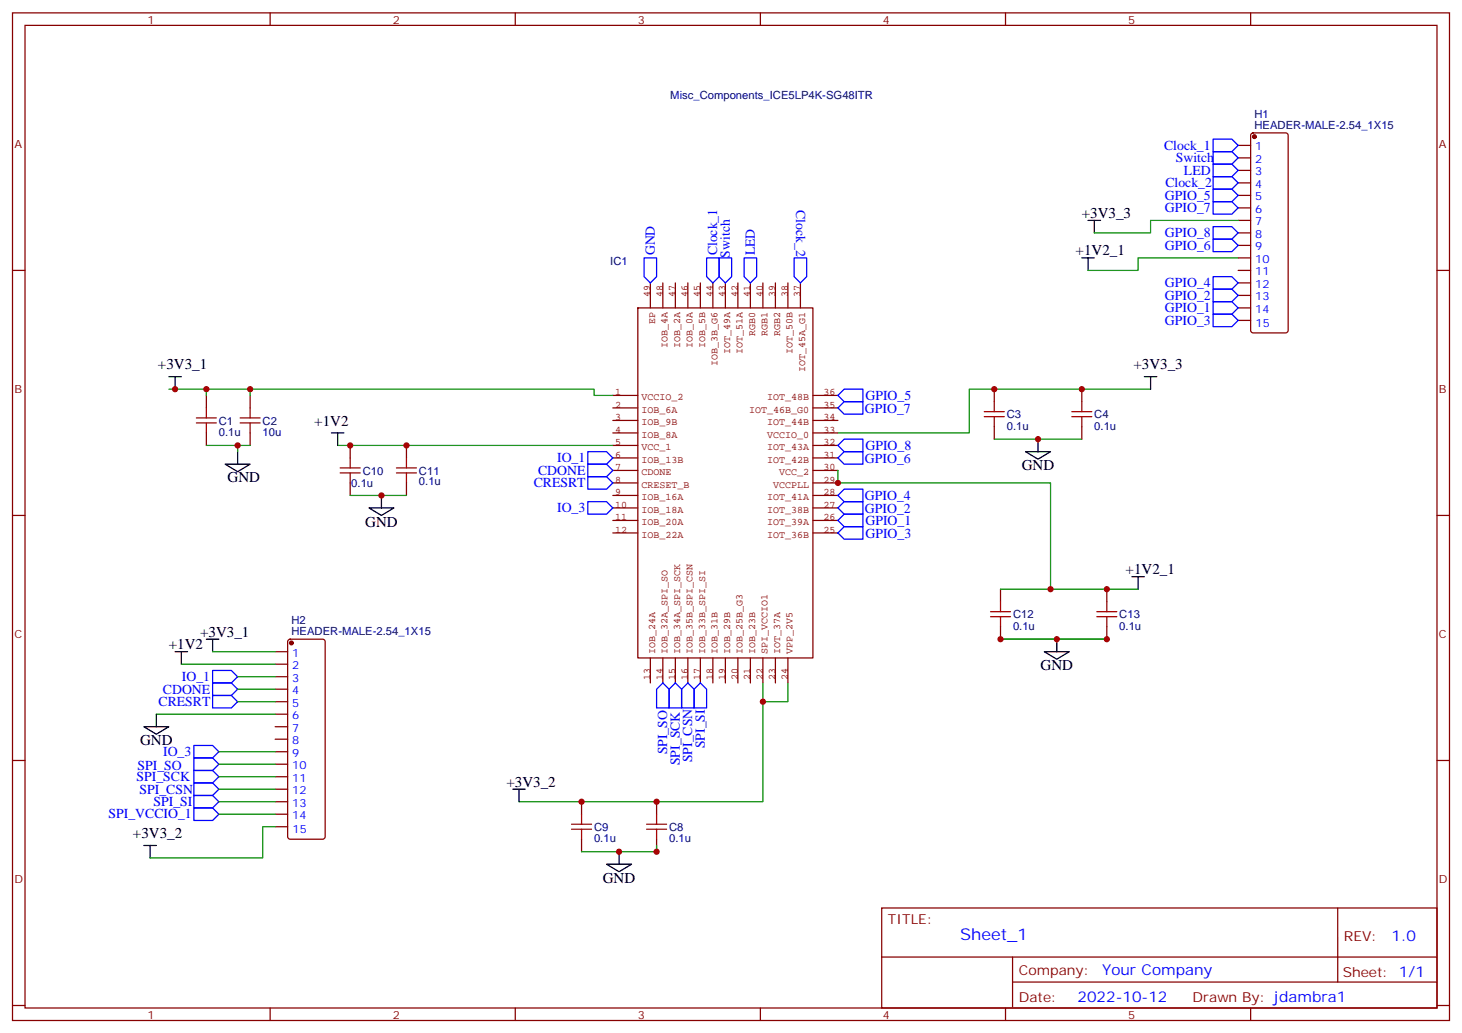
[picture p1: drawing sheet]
<svg xmlns="http://www.w3.org/2000/svg" width="412mm" height="292mm" viewBox="0 0 412 292" stroke-linecap="round" stroke-linejoin="round" font-family="sans-serif">
<g fill="none" stroke="#870000" stroke-width=".35">
<path d="M3.5 3.6h405.4v284.4h-405.4zM7.1 7.2h398.2v277.2h-398.2zM76.2 3.6v3.6M145.3 3.6v3.6M214.5 3.6v3.6M283.6 3.6v3.6M352.8 3.6v3.6M353 37.7l.5-.2h9.2l.5 .2 .2 .5v55l-.3 .5-.4 .2h-9.2l-.5-.2-.2-.5v-55zM349.2 41h3.6M349.2 44.6h3.6M349.2 48.1h3.6M349.2 51.6h3.6"/>
<path d="M349.2 55.1h3.6M349.2 58.7h3.6M3.5 76.3h3.6M349.2 76.3h3.6M349.2 62.2h3.6M349.2 65.7h3.6M349.2 69.3h3.6M349.2 72.8h3.6M349.2 79.8h3.6M405.3 76.3h3.6M349.2 83.4h3.6M349.2 86.9h3.6"/>
<path d="M349.2 90.4h3.6M58.2 111.6v3.5M70.6 111.6v3.5M280.5 109.8v3.5M305.2 109.8v3.5M58.2 122.2v3.5M70.6 122.2v3.5M98.8 125.7v3.5M98.8 136.3v3.5M114.7 125.7v3.5M114.7 136.3v3.5M280.5 120.4v3.5"/>
<path d="M305.2 120.4v3.5M3.5 145.5h3.6M405.3 145.5h3.6M282.2 166.3v3.5M282.2 176.8v3.6M312.2 166.3v3.5M312.2 176.8v3.6M77.6 183.9h3.5M77.6 187.4h3.5M77.6 191h3.5M77.6 194.5h3.5M77.6 198h3.5"/>
<path d="M81.4 180.6l.4-.2h9.2l.5 .2 .2 .5v55l-.2 .5-.5 .2h-9.2l-.5-.2-.2-.5v-55zM3.5 214.6h3.6M77.6 201.5h3.5M77.6 205.1h3.5M77.6 208.6h3.5M77.6 212.1h3.5M77.6 215.7h3.5M77.6 219.2h3.5M405.3 214.6h3.6M77.6 222.7h3.5M77.6 226.2h3.5M77.6 229.8h3.5"/>
<path d="M77.6 233.3h3.5M164 226.2v3.6M164 236.8v3.5M185.2 226.2v3.6M185.2 236.8v3.5M248.7 256.2h156.6v28.2h-156.6zM377.3 256.2v20.9M248.7 270.1h156.5M285.6 277.1h119.6M285.6 270.1v14.1M3.5 283.7h3.6M76.2 284.4v3.6"/>
<path d="M145.3 284.4v3.6M214.5 284.4v3.6M283.6 284.4v3.6M352.8 284.4v3.6M405.3 283.7h3.6"/>
</g>
<g fill="none" stroke="#850000" stroke-width=".35">
<path d="M183.4 79.8v7.1M187 79.8v7.1M190.5 79.8v7.1M194 79.8v7.1M197.6 79.8v7.1M201.1 79.8v7.1M204.6 79.8v7.1M208.1 79.8v7.1M211.7 79.8v7.1M215.2 79.8v7.1M218.7 79.8v7.1M222.2 79.8v7.1"/>
<path d="M225.8 79.8v7.1M179.9 86.9h49.4v98.8h-49.4zM172.9 111.6h7M172.9 115.1h7M172.9 118.6h7M229.3 111.6h7.1M229.3 115.1h7.1M229.3 118.6h7.1M172.9 139.8h7M172.9 136.3h7M172.9 132.8h7M172.9 129.2h7"/>
<path d="M172.9 125.7h7M172.9 122.2h7M229.3 139.8h7.1M229.3 136.3h7.1M229.3 132.8h7.1M229.3 129.2h7.1M229.3 125.7h7.1M229.3 122.2h7.1M172.9 143.3h7M172.9 146.9h7M172.9 150.4h7M229.3 143.3h7.1"/>
<path d="M229.3 146.9h7.1M229.3 150.4h7.1M183.4 185.7v7M187 185.7v7M190.5 185.7v7M194 185.7v7M197.6 185.7v7M201.1 185.7v7M204.6 185.7v7M208.1 185.7v7M211.7 185.7v7M215.2 185.7v7"/>
<path d="M218.7 185.7v7M222.2 185.7v7"/>
</g>
<g fill="#870000" stroke="#870000" stroke-width=".35">
<circle cx="353.8" cy="38.6" r=".53"/>
<circle cx="82.2" cy="181.4" r=".53"/>
</g>
<g fill="none" stroke="#a10000" stroke-width=".35">
<path d="M55.4 117.9h5.6M55.4 119.3h5.6M58.2 115.1v2.8M58.2 119.3v2.9M67.7 117.9h5.7M67.7 119.3h5.7M70.6 115.1v2.8M70.6 119.3v2.9M277.6 116.2h5.7M277.6 117.6h5.7M280.5 113.3v2.9M280.5 117.6v2.8"/>
<path d="M302.3 116.2h5.7M302.3 117.6h5.7M305.2 113.3v2.9M305.2 117.6v2.8M96 132h5.6M96 133.5h5.6M98.8 129.2v2.8M98.8 133.5v2.8M111.8 132h5.7M111.8 133.5h5.7M114.7 129.2v2.8M114.7 133.5v2.8"/>
<path d="M279.4 172.6h5.6M279.4 174h5.6M282.2 169.8v2.8M282.2 174v2.8M309.4 172.6h5.6M309.4 174h5.6M312.2 169.8v2.8M312.2 174v2.8M161.2 232.6h5.7M161.2 234h5.7M164 229.8v2.8M164 234v2.8"/>
<path d="M182.4 232.6h5.6M182.4 234h5.6M185.2 229.8v2.8M185.2 234v2.8"/>
</g>
<g fill="none" stroke="#000" stroke-width=".35">
<path d="M305.2 72.8h3.5M306.9 62.2h3.5M306.9 72.8v3.5M308.7 62.2v3.5M47.6 106.3h3.6M49.4 106.3v3.5M322.8 106.3h3.5M324.6 106.3v3.5M63.5 131h7.1l-3.6 2.1zM67 127.5v3.5M93.5 122.2h3.5M95.2 122.2v3.5"/>
<path d="M107.6 139.8v3.5M289.3 127.5h7l-3.5 2.1zM292.8 123.9v3.6M104.1 143.3h7l-3.5 2.2zM319.3 162.7h3.5M321 162.7v3.6M49.4 183.9h3.5M51.2 183.9v3.5M58.2 180.4h3.5M60 180.4v3.5M294.6 183.9h7l-3.5 2.1zM298.1 180.4v3.5"/>
<path d="M40.6 205.1h7l-3.5 2.1zM44.1 201.5v3.6M40.6 238.6h3.5M42.3 238.6v3.5M144.6 222.7h3.6M146.4 222.7v3.5M171.1 243.9h7.1l-3.6 2.1zM174.6 240.3v3.6"/>
</g>
<g fill="none" stroke="#008700" stroke-width=".35">
<path d="M349.2 62.2h-24.6v3.5h-15.9M349.2 72.8h-28.2v3.5h-14.1M47.6 109.8h120v1.8h5.3M58.2 109.8v1.8M70.6 109.8v1.8M324.6 109.8h-51.2v12.4h-37M58.2 125.7h12.4M67 125.7v1.8M95.2 125.7h77.7M98.8 139.8h15.9M236.4 132.8v3.5h59.9v30h24.7M280.5 123.9h24.7"/>
<path d="M282.2 166.3h14.1M51.2 187.4h26.4M60 183.9h17.6M67 191h10.6M67 194.5h10.6M67 198h10.6M215.2 192.7v33.5h-68.8M222.2 192.7v5.3h-7M282.2 180.4h30M44.1 201.5h33.5M61.7 212.1h15.9M61.7 215.7h15.9"/>
<path d="M61.7 219.2h15.9M61.7 222.7h15.9M61.7 226.2h15.9M61.7 229.8h15.9M77.6 233.3h-3.5v8.8h-31.8M185.2 238.6v1.7h-21.2"/>
</g>
<g fill="none" stroke="#00f" stroke-width=".35">
<path d="M342.2 39.3h5.3l1.7 1.7-1.7 1.8h-5.3zM342.2 53.4h5.3l1.7 1.7-1.7 1.8h-5.3zM342.2 56.9h5.3l1.7 1.8-1.7 1.7h-5.3zM342.2 42.8h5.3l1.7 1.8-1.7 1.7h-5.3zM342.2 46.3h5.3l1.7 1.8-1.7 1.7h-5.3zM342.2 49.8h5.3l1.7 1.8-1.7 1.8h-5.3zM181.7 72.8h3.5v5.3l-1.8 1.7-1.7-1.7zM199.3 72.8h3.5v5.3l-1.7 1.7-1.8-1.7zM202.8 72.8h3.6v5.3l-1.8 1.7-1.8-1.7zM209.9 72.8h3.5v5.3l-1.7 1.7-1.8-1.7zM224 72.8h3.5v5.3l-1.7 1.7-1.8-1.7zM342.2 78.1h5.3l1.7 1.7-1.7 1.8h-5.3z"/>
<path d="M342.2 67.5h5.3l1.7 1.8-1.7 1.7h-5.3zM342.2 64h5.3l1.7 1.7-1.7 1.8h-5.3zM342.2 85.1h5.3l1.7 1.8-1.7 1.8h-5.3zM342.2 81.6h5.3l1.7 1.8-1.7 1.7h-5.3zM342.2 88.7h5.3l1.7 1.7-1.7 1.8h-5.3zM236.4 111.6l1.7-1.8h5.3v3.5h-5.3zM236.4 115.1l1.7-1.8h5.3v3.6h-5.3zM165.8 127.5h5.3l1.8 1.7-1.8 1.8h-5.3zM165.8 131h5.3l1.8 1.8-1.8 1.7h-5.3zM165.8 134.5h5.3l1.8 1.8-1.8 1.7h-5.3zM236.4 129.2l1.7-1.7h5.3v3.5h-5.3zM236.4 125.7l1.7-1.8h5.3v3.6h-5.3z"/>
<path d="M236.4 139.8l1.7-1.8h5.3v3.6h-5.3zM165.8 141.6h5.3l1.8 1.7-1.8 1.8h-5.3zM236.4 143.3l1.7-1.7h5.3v3.5h-5.3zM236.4 146.9l1.7-1.8h5.3v3.5h-5.3zM236.4 150.4l1.7-1.8h5.3v3.6h-5.3zM60 196.3h5.3l1.7 1.7-1.7 1.8h-5.3zM60 192.7h5.3l1.7 1.8-1.7 1.8h-5.3zM60 189.2h5.3l1.7 1.8-1.7 1.7h-5.3zM187 192.7l1.7 1.8v5.3h-3.5v-5.3zM190.5 192.7l1.8 1.8v5.3h-3.6v-5.3zM194 192.7l1.8 1.8v5.3h-3.5v-5.3zM197.6 192.7l1.7 1.8v5.3h-3.5v-5.3z"/>
<path d="M54.7 217.4h5.3l1.7 1.8-1.7 1.7h-5.3zM54.7 213.9h5.3l1.7 1.8-1.7 1.7h-5.3zM54.7 210.4h5.3l1.7 1.7-1.7 1.8h-5.3zM54.7 224.5h5.3l1.7 1.7-1.7 1.8h-5.3zM54.7 220.9h5.3l1.7 1.8-1.7 1.8h-5.3zM54.7 228h5.3l1.7 1.8-1.7 1.7h-5.3z"/>
</g>
<g fill="#c00">
<circle cx="292.8" cy="123.9" r=".88"/>
<circle cx="185.2" cy="240.3" r=".88"/>
<circle cx="174.6" cy="240.3" r=".88"/>
<circle cx="58.2" cy="109.8" r=".88"/>
<circle cx="67" cy="125.7" r=".88"/>
<circle cx="70.6" cy="109.8" r=".88"/>
<circle cx="280.5" cy="109.8" r=".88"/>
<circle cx="305.2" cy="109.8" r=".88"/>
<circle cx="114.7" cy="125.7" r=".88"/>
<circle cx="98.8" cy="125.7" r=".88"/>
<circle cx="282.2" cy="180.4" r=".88"/>
<circle cx="312.2" cy="180.4" r=".88"/>
<circle cx="298.1" cy="180.4" r=".88"/>
<circle cx="312.2" cy="166.3" r=".88"/>
<circle cx="164" cy="226.2" r=".88"/>
<circle cx="185.2" cy="226.2" r=".88"/>
<circle cx="236.4" cy="136.3" r=".88"/>
<circle cx="49.4" cy="109.8" r=".88"/>
<circle cx="296.3" cy="166.3" r=".88"/>
<circle cx="215.2" cy="198" r=".88"/>
<circle cx="107.6" cy="139.8" r=".88"/>
</g>
<text font-size="4.6" fill="#00f" x="270.8" y="265.3">Sheet_1</text>
<g font-size="4.2">
<text x="305.2" y="61.5">+3V3_3</text>
<text x="303.4" y="72.1">+1V2_1</text>
<text x="44.5" y="104.2">+3V3_1</text>
<text x="319.7" y="104.2">+3V3_3</text>
<text x="88.6" y="120.1">+1V2</text>
<text x="64.2" y="136">GND</text>
<text x="288.2" y="132.8">GND</text>
<text x="103" y="148.6">GND</text>
<text x="317.5" y="162">+1V2_1</text>
<text x="56.4" y="179.7">+3V3_1</text>
<text x="47.6" y="183.2">+1V2</text>
<text x="293.5" y="189.2">GND</text>
<text x="39.5" y="210.4">GND</text>
<text x="142.9" y="222">+3V3_2</text>
<text x="37.5" y="236.5">+3V3_2</text>
<text x="170" y="249.2">GND</text>
</g>
<g font-size="4.2" fill="#00f">
<text x="392.5" y="265.5">1.0</text>
<text x="310.9" y="275">Your Company</text>
<text x="304" y="282.9">2022-10-12</text>
</g>
<g font-size="3.9" fill="#00f">
<text x="328.4" y="42.3">Clock_1</text>
<text x="331.7" y="45.8">Switch</text>
<text x="328.7" y="52.8">Clock_2</text>
<text x="334" y="49.3">LED</text>
<text x="224.5" y="59.3" transform="rotate(90 224.5 59.3)">Clock_2</text>
<text x="328.6" y="56.3">GPIO_5</text>
<text x="328.6" y="59.9">GPIO_7</text>
<text x="328.6" y="70.5">GPIO_6</text>
<text x="328.6" y="66.9">GPIO_8</text>
<text x="184.7" y="72.1" transform="rotate(-90 184.7 72.1)">GND</text>
<text x="202.3" y="72.1" transform="rotate(-90 202.3 72.1)">Clock_1</text>
<text x="205.9" y="72.7" transform="rotate(-90 205.9 72.7)">Switch</text>
<text x="212.9" y="72.1" transform="rotate(-90 212.9 72.1)">LED</text>
<text x="328.6" y="81">GPIO_4</text>
<text x="328.6" y="88.1">GPIO_1</text>
<text x="328.6" y="84.6">GPIO_2</text>
<text x="328.6" y="91.6">GPIO_3</text>
<text x="244.1" y="112.9">GPIO_5</text>
<text x="244" y="116.4">GPIO_7</text>
<text x="157.1" y="130.5">IO_1</text>
<text x="244" y="130.5">GPIO_6</text>
<text x="244.1" y="127">GPIO_8</text>
<text x="150.5" y="137.5">CRESRT</text>
<text x="151.8" y="134">CDONE</text>
<text x="244" y="141.1">GPIO_4</text>
<text x="157.1" y="144.6">IO_3</text>
<text x="244" y="144.6">GPIO_2</text>
<text x="244.1" y="148.2">GPIO_1</text>
<text x="244.1" y="151.7">GPIO_3</text>
<text x="46" y="195.7">CDONE</text>
<text x="51.3" y="192.2">IO_1</text>
<text x="44.7" y="199.3">CRESRT</text>
<text x="46" y="213.4">IO_3</text>
<text x="188.2" y="212.9" transform="rotate(-90 188.2 212.9)">SPI_SO</text>
<text x="191.7" y="215.9" transform="rotate(-90 191.7 215.9)">SPI_SCK</text>
<text x="195.3" y="215.1" transform="rotate(-90 195.3 215.1)">SPI_CSN</text>
<text x="198.8" y="211.2" transform="rotate(-90 198.8 211.2)">SPI_SI</text>
<text x="38.5" y="220.4">SPI_SCK</text>
<text x="38.8" y="217.4">SPI_SO</text>
<text x="39.3" y="224">SPI_CSN</text>
<text x="43.3" y="227.5">SPI_SI</text>
<text x="30.6" y="231">SPI_VCCIO_1</text>
</g>
<g font-size="3.9" fill="#800">
<text x="250.5" y="260.8">TITLE:</text>
<text x="379.1" y="265.5">REV:</text>
<text x="287.4" y="275">Company:</text>
<text x="378.7" y="275.6">Sheet: 1/1</text>
<text x="287.4" y="282.7">Date:</text>
<text x="336.4" y="282.8">Drawn By: jdambra1</text>
</g>
<g font-size="3.2" fill="#800">
<text x="41.6" y="6.6">1</text>
<text x="110.8" y="6.6">2</text>
<text x="179.9" y="6.6">3</text>
<text x="249.1" y="6.6">4</text>
<text x="318.2" y="6.6">5</text>
<text x="4.1" y="41.7">A</text>
<text x="405.9" y="41.7">A</text>
<text x="4.1" y="110.9">B</text>
<text x="405.9" y="110.9">B</text>
<text x="4.1" y="180">C</text>
<text x="405.9" y="180">C</text>
<text x="4.1" y="249.2">D</text>
<text x="405.9" y="249.2">D</text>
<text x="41.6" y="287.4">1</text>
<text x="110.8" y="287.4">2</text>
<text x="179.9" y="287.4">3</text>
<text x="249.1" y="287.4">4</text>
<text x="318.2" y="287.4">5</text>
</g>
<g font-size="3.2" fill="#000080">
<text x="189.1" y="28.1">Misc_Components_ICE5LP4K-SG48ITR</text>
<text x="353.9" y="33.2">H1</text>
<text x="353.8" y="36.4">HEADER-MALE-2.54_1X15</text>
<text x="172.2" y="74.9">IC1</text>
<text x="61.7" y="119.8">C1</text>
<text x="74.1" y="119.8">C2</text>
<text x="284" y="118.1">C3</text>
<text x="308.7" y="118.1">C4</text>
<text x="61.7" y="123">0.1u</text>
<text x="74.1" y="123">10u</text>
<text x="284" y="121.2">0.1u</text>
<text x="308.7" y="121.2">0.1u</text>
<text x="99.1" y="137.4">0.1u</text>
<text x="102.3" y="133.9">C10</text>
<text x="118.2" y="137">0.1u</text>
<text x="118.2" y="133.9">C11</text>
<text x="82.2" y="179.3">HEADER-MALE-2.54_1X15</text>
<text x="82.2" y="176.1">H2</text>
<text x="285.8" y="177.7">0.1u</text>
<text x="285.8" y="174.5">C12</text>
<text x="315.7" y="177.7">0.1u</text>
<text x="315.7" y="174.5">C13</text>
<text x="167.6" y="237.5">0.1u</text>
<text x="167.6" y="234.5">C9</text>
<text x="188.7" y="237.5">0.1u</text>
<text x="188.7" y="234.5">C8</text>
</g>
<g font-size="3.2" fill="#00f">
<text x="354.1" y="42.4">1</text>
<text x="354.1" y="46">2</text>
<text x="354.1" y="49.5">3</text>
<text x="354.1" y="53">4</text>
<text x="354.1" y="56.6">5</text>
<text x="354.1" y="60.1">6</text>
<text x="354.1" y="63.6">7</text>
<text x="354.1" y="67.1">8</text>
<text x="354.1" y="70.7">9</text>
<text x="354.1" y="74.2">10</text>
<text x="354.1" y="77.7">11</text>
<text x="354.1" y="81.2">12</text>
<text x="354.1" y="84.8">13</text>
<text x="354.1" y="88.3">14</text>
<text x="354.2" y="92.2">15</text>
<text x="82.4" y="185.3">1</text>
<text x="82.4" y="188.8">2</text>
<text x="82.4" y="192.4">3</text>
<text x="82.4" y="195.9">4</text>
<text x="82.4" y="199.4">5</text>
<text x="82.4" y="203">6</text>
<text x="82.4" y="206.5">7</text>
<text x="82.4" y="210">8</text>
<text x="82.4" y="213.5">9</text>
<text x="82.4" y="217.1">10</text>
<text x="82.4" y="220.6">11</text>
<text x="82.4" y="224.1">12</text>
<text x="82.4" y="227.6">13</text>
<text x="82.4" y="231.2">14</text>
<text x="82.5" y="235.1">15</text>
</g>
<g font-size="2.8" fill="#840000">
<text x="183.4" y="83.9" transform="rotate(-90 183.4 83.9)">49</text>
<text x="186.9" y="83.9" transform="rotate(-90 186.9 83.9)">48</text>
<text x="190.5" y="83.9" transform="rotate(-90 190.5 83.9)">47</text>
<text x="194" y="83.9" transform="rotate(-90 194 83.9)">46</text>
<text x="197.5" y="83.9" transform="rotate(-90 197.5 83.9)">45</text>
<text x="201" y="83.9" transform="rotate(-90 201 83.9)">44</text>
<text x="204.6" y="83.9" transform="rotate(-90 204.6 83.9)">43</text>
<text x="208.1" y="83.9" transform="rotate(-90 208.1 83.9)">42</text>
<text x="211.6" y="83.9" transform="rotate(-90 211.6 83.9)">41</text>
<text x="215.2" y="83.9" transform="rotate(-90 215.2 83.9)">40</text>
<text x="218.7" y="83.9" transform="rotate(-90 218.7 83.9)">39</text>
<text x="222.2" y="83.9" transform="rotate(-90 222.2 83.9)">38</text>
<text x="225.7" y="83.9" transform="rotate(-90 225.7 83.9)">37</text>
<text x="184.8" y="91.3" transform="rotate(-90 184.8 91.3)">EP</text>
<text x="213" y="94.7" transform="rotate(-90 213 94.7)">RGB0</text>
<text x="216.5" y="94.7" transform="rotate(-90 216.5 94.7)">RGB1</text>
<text x="220" y="94.7" transform="rotate(-90 220 94.7)">RGB2</text>
<text x="188.3" y="98.1" transform="rotate(-90 188.3 98.1)">IOB_4A</text>
<text x="191.8" y="98.1" transform="rotate(-90 191.8 98.1)">IOB_2A</text>
<text x="195.4" y="98.1" transform="rotate(-90 195.4 98.1)">IOB_0A</text>
<text x="198.9" y="98.1" transform="rotate(-90 198.9 98.1)">IOB_5B</text>
<text x="205.9" y="99.8" transform="rotate(-90 205.9 99.8)">IOT_49A</text>
<text x="209.5" y="99.8" transform="rotate(-90 209.5 99.8)">IOT_51A</text>
<text x="223.6" y="99.8" transform="rotate(-90 223.6 99.8)">IOT_50B</text>
<text x="202.4" y="103.2" transform="rotate(-90 202.4 103.2)">IOB_3B_G6</text>
<text x="227.1" y="104.9" transform="rotate(-90 227.1 104.9)">IOT_45A_G1</text>
<text x="173.6" y="111.5">1</text>
<text x="181" y="112.9">VCCIO_2</text>
<text x="216.4" y="112.9">IOT_48B</text>
<text x="232.3" y="111.5">36</text>
<text x="173.6" y="115.1">2</text>
<text x="173.6" y="118.6">3</text>
<text x="181" y="116.4">IOB_6A</text>
<text x="181" y="120">IOB_9B</text>
<text x="211.3" y="116.4">IOT_46B_G0</text>
<text x="216.4" y="120">IOT_44B</text>
<text x="232.3" y="118.6">34</text>
<text x="232.3" y="115.1">35</text>
<text x="173.6" y="122.1">4</text>
<text x="173.6" y="125.7">5</text>
<text x="181" y="123.5">IOB_8A</text>
<text x="216.4" y="123.5">VCCIO_0</text>
<text x="232.3" y="125.7">32</text>
<text x="232.3" y="122.1">33</text>
<text x="173.6" y="129.2">6</text>
<text x="181" y="127">VCC_1</text>
<text x="181" y="130.5">IOB_13B</text>
<text x="216.4" y="130.5">IOT_42B</text>
<text x="216.4" y="127">IOT_43A</text>
<text x="232.3" y="129.2">31</text>
<text x="173.6" y="132.7">7</text>
<text x="173.6" y="136.2">8</text>
<text x="181" y="134.1">CDONE</text>
<text x="181" y="137.6">CRESET_B</text>
<text x="218.1" y="137.6">VCCPLL</text>
<text x="219.8" y="134.1">VCC_2</text>
<text x="232.3" y="136.2">29</text>
<text x="232.3" y="132.7">30</text>
<text x="173.6" y="143.3">10</text>
<text x="173.6" y="139.8">9</text>
<text x="181" y="141.1">IOB_16A</text>
<text x="216.4" y="141.1">IOT_41A</text>
<text x="232.3" y="143.3">27</text>
<text x="232.3" y="139.8">28</text>
<text x="173.6" y="146.8">11</text>
<text x="181" y="144.7">IOB_18A</text>
<text x="181" y="148.2">IOB_20A</text>
<text x="216.4" y="148.2">IOT_39A</text>
<text x="216.4" y="144.7">IOT_38B</text>
<text x="232.3" y="146.8">26</text>
<text x="173.6" y="150.4">12</text>
<text x="181" y="151.7">IOB_22A</text>
<text x="216.4" y="151.7">IOT_36B</text>
<text x="232.3" y="150.4">25</text>
<text x="184.8" y="184.6" transform="rotate(-90 184.8 184.6)">IOB_24A</text>
<text x="188.3" y="184.6" transform="rotate(-90 188.3 184.6)">IOB_32A_SPI_SO</text>
<text x="191.8" y="184.6" transform="rotate(-90 191.8 184.6)">IOB_34A_SPI_SCK</text>
<text x="195.4" y="184.6" transform="rotate(-90 195.4 184.6)">IOB_35B_SPI_CSN</text>
<text x="198.9" y="184.6" transform="rotate(-90 198.9 184.6)">IOB_33B_SPI_SI</text>
<text x="202.4" y="184.6" transform="rotate(-90 202.4 184.6)">IOB_31B</text>
<text x="205.9" y="184.6" transform="rotate(-90 205.9 184.6)">IOB_29B</text>
<text x="209.5" y="184.6" transform="rotate(-90 209.5 184.6)">IOB_25B_G3</text>
<text x="213" y="184.6" transform="rotate(-90 213 184.6)">IOB_23B</text>
<text x="216.5" y="184.6" transform="rotate(-90 216.5 184.6)">SPI_VCCIO1</text>
<text x="220" y="184.6" transform="rotate(-90 220 184.6)">IOT_37A</text>
<text x="223.6" y="184.6" transform="rotate(-90 223.6 184.6)">VPP_2V5</text>
<text x="183.4" y="192" transform="rotate(-90 183.4 192)">13</text>
<text x="186.9" y="192" transform="rotate(-90 186.9 192)">14</text>
<text x="190.5" y="192" transform="rotate(-90 190.5 192)">15</text>
<text x="194" y="192" transform="rotate(-90 194 192)">16</text>
<text x="197.5" y="192" transform="rotate(-90 197.5 192)">17</text>
<text x="201" y="192" transform="rotate(-90 201 192)">18</text>
<text x="204.6" y="192" transform="rotate(-90 204.6 192)">19</text>
<text x="208.1" y="192" transform="rotate(-90 208.1 192)">20</text>
<text x="211.6" y="192" transform="rotate(-90 211.6 192)">21</text>
<text x="215.2" y="192" transform="rotate(-90 215.2 192)">22</text>
<text x="218.7" y="192" transform="rotate(-90 218.7 192)">23</text>
<text x="222.2" y="192" transform="rotate(-90 222.2 192)">24</text>
</g>
</svg>
